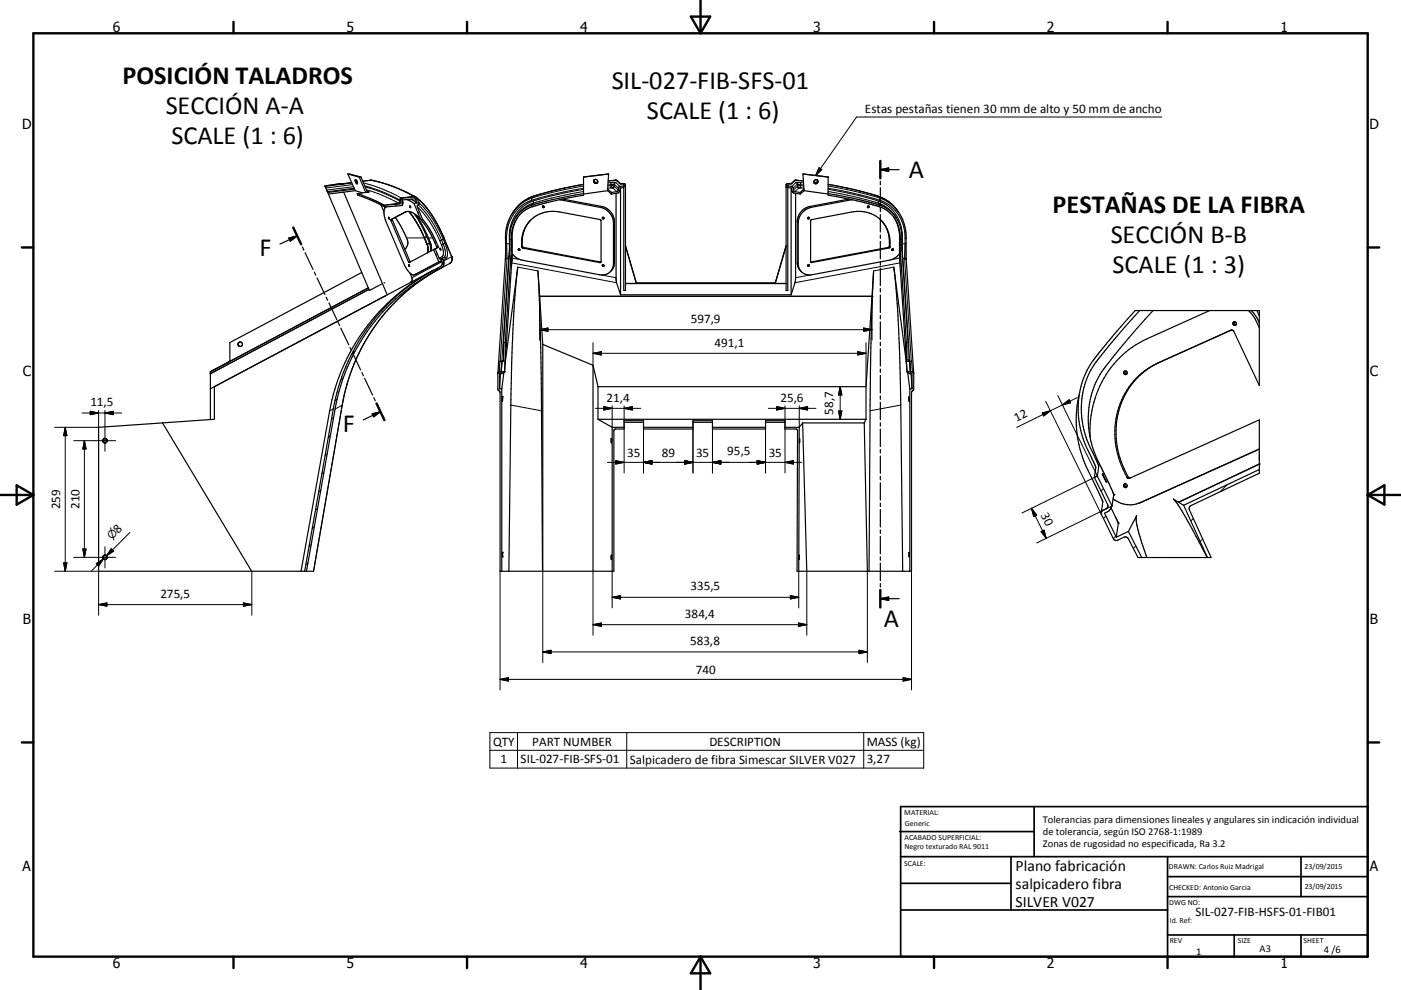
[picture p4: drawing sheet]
<svg xmlns="http://www.w3.org/2000/svg" width="420mm" height="297mm" viewBox="0 0 420 297" stroke-linecap="round" stroke-linejoin="round" font-family="sans-serif">
<g fill="none" stroke="#000" stroke-width=".36">
<path d="M97.5 56l.8 1.7M97.5 56h.1M98.3 57.7l.2 .5M98.5 58.2l12.3 29 3.9-2.1M102.4 55.1l-5 .7 .1 .2M103 57.6l13.1 30.8M103.2 55.1h-.9M103.2 55.1h-.5M104.3 52.2l3.9 .9M104.3 52.2l2 4.5M104.3 52.2l3.4 .9M105.4 54.8l-2.2 .3"/>
<path d="M106.3 56.7l.2 .5M106.3 56.7l-8 1M106.5 57.2l2.2 .7M106.5 57.2l-8 1M106.9 54.2l-.3-.3a.9 .9 0 0 0 .5 1.2M106.9 54.2l.1 .2M106.9 54.2l.1 .3M106.9 54.3l.1 .1M107 54.4l.1 .2M107 54.4v.1M107 54.4v.2M107 54.5l.1 .1"/>
<path d="M107 54.5l.1 .2M107 54.6l.1 .1M107 54.6h.1M107.1 58.1l.2 .5 4.7 1.8 3.4 1.7M107.1 58.1l4.7 1.8 3.4 1.7M107.1 54.7v.4M107.1 55.1h.1M107.7 53.1l1.9 4.6M108.2 53.1l1.8 4.2 .6 .3-.9 .1M108.2 53.1h-.5M108.7 54.4l2.3-.3a40.6 40.6 0 0 1 13.5 5M109.6 57.7h.1"/>
<path d="M109.6 57.7l-2.5 .4M122 59.9l2.1 1.1M123.2 59.8l1.8 1.1M124.5 59.1l.3 .1M124.5 59.1l.3 .2M124.8 59.3a24 24 0 0 1 6.3 7.9l1.7 3.5 2.6 6.3a1.64 1.64 0 0 1-.7 2.1l-2.5 1.3M124.8 59.3l-.5-.2-4 .4-.3 .3 .2 .9-.3 .4-4.7 .5M124.9 59.4l.7 1.6-.4 .6M167.8 59.9l12.2 2.3a4.8 4.8 0 0 1 3.9 4.6v12.3a3.3 3.3 0 0 1-4.2 3.3l-23.1-4.3a4.9 4.9 0 0 1-3.1-2M168.6 59.7l11.7 2.2a4.8 4.8 0 0 1 3.9 4.6v12.3a3.5 3.5 0 0 1-1.3 2.8M174.9 55.3a76 76 0 0 0-16.7 4.3 13.2 13.2 0 0 0-6.7 11.8v5.9l-2.2 34.8M174.9 58.1a119.4 119.4 0 0 0-15.1 3.3 9.8 9.8 0 0 0-7 10.6l-1.8 30.8"/>
<path d="M178.2 53.9a.67 .67 0 0 0 0 .9 .67 .67 0 0 0 .9 .1M178.2 53.9h.7l.3 .8M178.2 53.9a.69 .69 0 0 0 .1 .7 .69 .69 0 0 0 .7 .2M179.2 54.7l-.1 .2M179.2 54.7l-.7 .1M182.2 57.2l-7.3 1M182.2 57.2l1.1 1M182.2 56.7v.5M182.2 56.7l1.1 1M182.3 54.3l2.4-.2 1.4 1h1l.4 .3v31.8h-.5v-30.9l-1.1 .1v.8l-.6 .7-2 .3M182.5 52.2l-7.6 .9v5.5a118.5 118.5 0 0 0-15 3.3 9.2 9.2 0 0 0-6.6 8.7v4.3l-1.8 27.9M182.5 52.2l-.3 4.5"/>
<path d="M182.5 52.2l-7.6 .9M183.3 57.7v.5M184.7 58v25.7l1.3 4.7M185.1 57.4l-1.8 .3M185.2 57.4h-.1M186 56.4v32M187.5 56.3l-.4-.5-1.4 .2-.5 1.4M235.7 56.3l.4-.5 1.3 .2 .4 .2 .2 1.2 1.9 .3M237.1 55.1h-1.2l-.2 .5v31.6h.5v-30.9l1.1 .1v.8l.6 .7 2 .3M237.2 56.4v32M238.5 58v25.3l-.1 1.2-1.2 3.9M239.9 57.7v.5"/>
<path d="M240.7 52.2l7.6 .9v5.5l7.4 1.4 6.2 1.5a9.5 9.5 0 0 1 8 10.4l1.8 30.9M240.7 52.2l.3 4.5M240.7 52.2l7.6 .9M240.9 54.3l-2.4-.2-1.4 1M241 56.7l.1 .5M241 56.7l-1.1 1M241.1 57.2l7.2 1M241.1 57.2l-1.2 1M244 54.7l.1 .2M244 54.7l.9 .1M244.9 54.8l-.8 .1M245 54a.66 .66 0 0 1 0 1 .66 .66 0 0 1-.9-.1"/>
<path d="M245 54h-.1a.72 .72 0 0 0-.9 .7M245 54l-.1 .8M248.3 55.3a76.2 76.2 0 0 1 16.7 4.3 13.2 13.2 0 0 1 6.7 11.8v6.4l2.2 34.3M248.3 58.1l9.3 1.8 6.3 1.7M254.6 59.7l-11.7 2.2a4.8 4.8 0 0 0-3.9 4.6v12.3a3.5 3.5 0 0 0 1.3 2.8M255.4 59.9l-12.2 2.3a4.9 4.9 0 0 0-3.9 4.6v12.3a3.3 3.3 0 0 0 4.2 3.3l23.6-4.4 1.6-.9 1-1M263.9 48.3v5.2M263.9 54.4v1.1M263.9 56.3v5.3M263.9 50.9h5.7M263.9 50.9l2.5-.5v1zM86.6 71.4l2.5-.6-2 1.5z"/>
<path d="M87.9 68.3l2.4 5M89.1 70.8l-5.2 2.4M90.7 74.1l.4 .9M91.5 75.8l2.3 5M114.2 61.5l.9 2M115.2 61.6l.2 .5M115.9 62.1a2.19 2.19 0 0 0-.7 2.8l.7 1.9 5.8 13.6a2.89 2.89 0 0 0 2.6 2M116.5 65.2l.2 .5M116.5 65.2h.1M116.7 65.7h.1M118.5 65.3l1.4 2a16 16 0 0 1 2.4 5.8l-.4 1.1-.5 .6M121.8 63.5l-4.2 2.2v.2l5.4 12.7"/>
<path d="M122.5 63.4l2.6 3.6M122.5 79.4l.3 .5zM122.6 63.4l.6 .8M122.8 79.9h.1M122.8 61.9l.2 .4M122.8 61.8l.3 .5M122.8 61.8v.1M123 62.3h.1M123.2 64.2l1.8 2.8M124.1 61l2 4.9M124.8 64.5l3.2 5.9a8.9 8.9 0 0 1 1.3 4.9M125 60.9l-.5-1.3-4 .4 .3 .8-.1 .8-5.3 .5"/>
<path d="M125 60.9l-.9 .1M125 67l.3 .5M125.1 67l.5 1M125.1 64.8l1 1.1M125.2 61.6l-.1 .5 1.6 3.8M125.2 61.6h.1M125.4 67.5l.8 1.6M126.1 65.9a4.8 4.8 0 0 0-4.3-2.4l-4.6 2.4v.2l5.4 12.6 7.4-3.8M126.1 65.9h.6M126.1 65.9a24.9 24.9 0 0 1 4.8 8.5l-.7 .4M126.2 69.1l1.7 3.9M126.2 69.1l.3 .6"/>
<path d="M126.7 65.9a28 28 0 0 1 4.7 8.2v.1M127 70.8l.9 2.1M127.9 72.9l.3 .7M127.9 73l.2 .3M128.1 73.3l.1 .3M128.1 73.3h.1M128.2 73.6l.1 1.6M128.3 75.2l-.1 .7M128.3 74.9v.3M130 74.9l1.6 3.7M130.5 74.7l1.2 2.8a1.45 1.45 0 0 1 1.5 1.1 1.45 1.45 0 0 1-.7 1.7l-.3 .1M130.5 74.7l-.5 .2"/>
<path d="M131.4 74.2l-.9 .5M131.4 74.2h.1M131.6 78.6l-7.3 3.8M131.9 74.5l.2 .5M131.9 74.5h.1M131.9 74.5l.3 .4M132.2 74.9l-.1 .1M132.4 78.2l-.8 .4M132.4 78.2a1.21 1.21 0 0 1-.4 1.8l-1.7 .9M132.4 78.2l-8.2 4.3M153.3 76.9v1.2M153.3 78.1h.1"/>
<path d="M153.3 77v.2M153.3 77.8v.1M154.9 64.7l-.3 .5M155.2 65.2a11.3 11.3 0 0 0-1.7 7.2v5.6l-2.2 33.5h-1.6M155.5 74.7l.4 .3M158.3 66.9a9.3 9.3 0 0 0-1.9 5.4v1.9l.3 .2 23.2 4.4 .3-.2M158.3 67l-.9 1.5-.7 2.3-.1 3.1 .2 .3 23.4 4.4M158.3 66.9a9.6 9.6 0 0 1 9.6-3.3l12.2 2.4 .1 12.6M159.2 65.9l-.9 1.1M162.8 61.8l.4 .3M180.8 65.2l.3 .3M180.8 79.4l.3 .3"/>
<path d="M187.5 73.7l3.3 11.3v-.2h41.6v.2l3.3-11.3M242.4 65.2l-.3 .3M242.4 79.4l-.3 .3M260.4 61.8l-.3 .3M263.9 61.6l2.4 1.2 2.2 2.2M263.9 62.4v1.1M263.9 64.4v5.2M263.9 70.5v1M263.9 72.4v5.2M263.9 78.5v1.1M264 65.9a9.5 9.5 0 0 1 2.7 8.4l-23.3 4.5-.3-.2M264.2 66.2a9.7 9.7 0 0 0-8.9-2.6l-12.1 2.3-.2 .3 .1 12.4"/>
<path d="M264.5 66.5a9.3 9.3 0 0 1 2 7.7l-23.4 4.4M267.7 74.7l-.4 .3M268 65.2a10.7 10.7 0 0 1 1.7 5.3v6.9l2.2 34.1M268.3 64.7a12.3 12.3 0 0 1 2.1 8.6l1.8 29.5M269.7 77.9v.1M269.9 76.8v1.3zM94.2 81.6l.5 1M95.1 83.4l2.3 5M97.8 89.2l.4 .9M98.6 90.9l2.4 5M101.4 96.7l.4 .9M102.2 98.4l2.4 5"/>
<path d="M108.5 81.7l-39.6 21.1v5.6M110.4 86.4l-47.3 25.1v14.4M110.6 86.8l-47.5 25.3M122.9 81.9l.6 1.4a1.21 1.21 0 0 1-.6 1.5M127.4 82.6a59 59 0 0 0-27.5 40.1l-8.6 48.7M128.8 81.7a59.5 59.5 0 0 0-30 41.5l-8.5 48.2M130.3 80.9l-2.2 1.2M130.3 80.9l-67.2 35.7M130.5 81.4a57.5 57.5 0 0 0-27.9 40.2l-8.6 49.8h-64.4v-43.2l34.7-2.4v-9.8M130.5 81.3a58.4 58.4 0 0 0-30 41.4l-8.6 48.7M132 80.6l-1.5 .8M132.2 80.4l-1.7 .9"/>
<path d="M161.8 88.9l-.5-7.6 .6 14.8 .4 17.4 .3 57.9M161.8 88.9l.9 14.4M161.8 88.9h99.6M186 88.4h51.2M187.5 85l48.2 .1M261.4 88.9l-1.8 27.1M261.8 82.9l-.8 29-.4 59.5M261.9 82.1v-.8l-.5 7.6M263.9 80.4v5.3M263.9 86.6v1M263.9 88.5v5.3M263.9 94.6v1.1"/>
<path d="M263.9 96.6v5.2M341.7 93.2l-11.5 13.3a25.2 25.2 0 0 0-2.6 29.3l1.8 4-.4 3M345.7 93.2l-11.5 13.2a28.6 28.6 0 0 0-7.8 16.8 31.2 31.2 0 0 0 4.2 17.9l1.6 3.4a10.3 10.3 0 0 1 1.7 4.1l-.5 3.2M362.7 93.2l-18.8 8.4a30.2 30.2 0 0 0-17.1 29.6M369 99.1l.5-.1 .4 .4 7.7 16.2v-22.4h-37.3l-9.9 11.5a26.4 26.4 0 0 0-3.7 31.5l1.8 4-.4 3M369.2 99l-23.1 10.4M370.1 96.5a.59 .59 0 0 0-.1 .6 .59 .59 0 0 0 .5 .4M374.3 93.2l1.6 1.9 1.7 3.2M375.1 93.2l1.3 1.5 1.2 2.2M376.8 93.2l.8 1.5M71.8 102.7a.66 .66 0 0 0-.4 .6 .66 .66 0 0 0 .4 .6M71.8 102.7a.66 .66 0 0 1 .9 .6 .66 .66 0 0 1-.9 .6"/>
<path d="M71.8 102.6a.67 .67 0 0 0-.4 .7 .67 .67 0 0 0 .4 .6M71.8 103.9h.2M72 102.6h-.2M104.9 104.2l.5 1M105.7 105.9l2.4 5.1M108.5 111.8l.5 .9M109.3 113.5l2.4 5M112.1 119.3l.4 .9M149.3 112v4.7l.6 1.1v53.6h34.1v-42.2l.4-.5h2.7v-2.5h5.8v2.5h14.9v-2.5h5.8v2.5h15.9v-2.5h5.9v2.5h3.2l.5 .5-.1 42.2h34.3v-53.6l.6-1.1v-4.7M149.7 111.6l-.4 .4M149.8 111.5l-.1 .1M149.8 116.6h.6"/>
<path d="M150.1 112.1l-.3 4.5M150.4 116.6v54.8M150.5 108.4l-.2 3.1 .2-3.1M150.6 119.1v1.3zM151 102.8v5.2l-.4 .4M151 102.8h.5M151.1 111.6l-.7 5M151.1 111.5l-.5 .5-.8 .1v4.5M151.4 109.1l3.8-29-1 10.9-.8 17.9-.8 62.5M151.5 102.8v5.6h-1.6l-.2 3.1M151.6 102.6v.1M151.6 102.7v1.2z"/>
<path d="M162.7 103.3v68.1M162.7 103.3l15.1 6.3M177.8 109.6l1.5 6.4M177.8 109.6v61.8M179.3 116v9.8M179.3 116h80.3M259.6 116v9.8M263.9 102.7v1M263.9 104.6v5.2M263.9 110.7v1.1M263.9 112.6v5.3M263.9 118.8v1"/>
<path d="M271.6 103.7v.1M271.6 102.6l.1 1.3M271.6 102.8v.1M271.6 102.6l.1 .1M271.7 108.4h1.6l.2 3.1M271.7 102.8h.5M271.7 102.8v5.6M271.7 108.4l.2 3.1M271.8 109.1l-3.8-29 1 10.9 .8 17.9 .8 62.5M271.9 111.5h1.6M272.1 111.5l.5 .5 .8 .1v4.5M272.1 111.6l.7 5"/>
<path d="M272.2 102.8v5.2l.4 .4M272.6 119.1v1.2M272.6 119.1h.1M272.8 116.6v54.8M272.8 116.6h.6M272.9 111.5l-.2-3.1 .2 3.1M273.2 112.1l.2 4.5M273.4 111.5l.1 .1M273.5 111.6l.4 .4M323.6 118.1a33.6 33.6 0 0 0 2.5 22.9l4.5 9.6M337.4 111.3a.59 .59 0 0 0-.1 .6 .59 .59 0 0 0 .5 .4M345.5 109.8a23.8 23.8 0 0 0-8.4 30.9l1.1 2.4 .6 .3"/>
<path d="M347.5 108.8a23.2 23.2 0 0 0-12.1 28.6l2.5 5.8 .4 .3h.4l38.9-17.5v16l-20.5 9.7-.6 .6 .1 .7 6.5 14.3h-21.9l-3.2-6-1-.1-2.1 .9h-.5l-.5-.3-3.6-7.4-.1-.6M30.9 132l.1 .7M30.9 132v.4l.4 .4M31.1 131.7a.67 .67 0 0 1 1 .4 .67 .67 0 0 1-.9 .7M31.1 132.7l.1 .1M31.1 131.7l-.3 .5 .4 .6M31.1 131.7l-.2 .3M31.2 132.8h.1M31.3 132.8l.2 .1M31.4 131.6h-.1M31.5 131.6l-.4 .1M31.5 131.6a.66 .66 0 0 1 .6 .7 .66 .66 0 0 1-.8 .5"/>
<path d="M48.7 126.9l26.7 44.5M111.6 124.2l2.5-.7-2.1 1.5zM112.9 121l2.3 5M114.1 123.5l-5.2 2.5M150.7 120.3h-.1M179.3 125.8l4.2 2.4M179.3 125.8h80.3M183.3 131.6h.1M183.3 131.6v1.2M183.3 131.6l.1 1.2M183.4 132.8h-.1M183.5 128.2v43.2"/>
<path d="M183.5 128.2h3.6M187.1 126.7h5.8M192.9 128.2h14.9M207.8 126.7h5.8M213.6 128.2h15.9M229.5 126.7h5.9M235.4 128.2h4.2M239.6 128.2l-.1 43.2M239.7 131.6v1.3v-.2M239.7 131.7v.1M239.7 131.6h.1M239.7 131.8v.9"/>
<path d="M240.6 126.9l1.3 44.5M240.6 126.9l-1 1.3M240.6 126.9h18.5M259.1 126.9l.9 44.5M259.6 125.8l-.5 1.1M263.9 120.7v5.2M263.9 126.8v1M263.9 128.7v5.3M263.9 134.9v1M263.9 136.8v5.2M272.6 120.3v.1M377.6 139.2l-24.3 11.5"/>
<path d="M377.6 134.7l-35.7 16.1M263.9 142.9v1M263.9 144.8v5.3M263.9 150.9v1.1M263.9 152.9v5.2M263.9 159v1M328.1 143.2l4 8.1a1.01 1.01 0 0 1-.5 1.4l-1 .5-.4 .6M329 142.8l4.4 9M329 142.8l-.9 .4M330.5 142.3l.9 1.8M330.5 142.2v.1M330.5 142.3l1 1.8"/>
<path d="M330.7 150.3l-.5 3.5M331.4 144.1l.2 .4M331.5 144.1l.2 .4M331.7 144.5v.1M333.1 152.3l2.2 4.6M333.2 151.9a1.86 1.86 0 0 1-1.2 1.6l-.9 .5 3.6 7.2M333.2 151.9v.1M333.4 151.8l-.2 .1M333.7 149.6a7.8 7.8 0 0 0 8.2 1.2M333.9 148.3h.1M333.9 148.4h.1M335.3 156.9v.1"/>
<path d="M335.3 157l-.6 4.2M337.4 145.2a.57 .57 0 0 0-.2 .6 .57 .57 0 0 0 .6 .4M338.3 159.4l4 7.9M338.3 159.4l-3.6 1.8M338.3 159.4l2.5-4.7a17 17 0 0 0 1.4 7.8l1.7 4.8M342.5 150.6l-.6 .2M353.3 150.7l1.6 .9M353.3 150.7l-1.5-1 1.2 1.5 1.8 2.9 7.1 13.2M354.9 151.6l7.1 15.7M377.6 140.8l-22.7 10.8M30.9 167.3l.4 .5M30.9 167v.3"/>
<path d="M30.9 167.4l.1 .2M30.9 167v.4M30.9 166.8v.8M31 166.8l-.1 .2M31.1 167.7l.1 .1M31.2 166.6l.8 .2M31.2 166.6l-.3 .2M31.2 167.8l.4 .1M31.3 167.8l.2 .1M31.4 166.6h-.1M31.5 166.6l-.5 .2M31.5 166.6a.66 .66 0 0 1 .6 .9 .66 .66 0 0 1-1.2 .1"/>
<path d="M32 166.8l.1 .6-.4 .4M150.6 165.7v1.3zM183.3 166.6h.1M183.3 166.6v1.3M183.3 166.6l.1 1.2M183.4 167.8l-.1 .1M239.6 166.6v1.3zM263.9 160.9v5.2M263.9 167v1.1M263.9 168.9v5.3M263.9 175.1v1M263.9 177v5.3"/>
<path d="M263.9 179.6l2.5-.5v1zM263.9 179.6h5.7M272.6 165.8v1.2M272.6 165.7v.1M272.6 165.7h.1M272.6 167h.1"/>
<circle cx="155.6" cy="74.9" r=".25"/>
<circle cx="162.9" cy="62" r=".26"/>
<circle cx="180.8" cy="79.6" r=".25"/>
<circle cx="180.9" cy="65.4" r=".26"/>
<circle cx="242.4" cy="79.6" r=".26"/>
<circle cx="242.4" cy="65.4" r=".26"/>
<circle cx="260.3" cy="62" r=".26"/>
<circle cx="267.6" cy="74.9" r=".25"/>
<circle cx="370.2" cy="97.1" r=".55"/>
<circle cx="337.4" cy="111.8" r=".54"/>
<circle cx="337.4" cy="145.7" r=".55"/>
</g>
<g fill="#000">
<circle cx="153.3" cy="76.8" r=".18"/>
<circle cx="153.3" cy="78.1" r=".18"/>
<circle cx="115.1" cy="84.8" r=".18"/>
<circle cx="115.2" cy="88.9" r=".18"/>
<circle cx="161.8" cy="88.9" r=".18"/>
<circle cx="261.4" cy="88.9" r=".18"/>
<circle cx="63.1" cy="111.5" r=".18"/>
<circle cx="63.1" cy="112.1" r=".18"/>
<circle cx="150.6" cy="119.1" r=".18"/>
<circle cx="151.3" cy="111.5" r=".18"/>
<circle cx="151.6" cy="103.9" r=".18"/>
<circle cx="271.6" cy="103.9" r=".18"/>
<circle cx="271.9" cy="111.5" r=".18"/>
<circle cx="377.6" cy="139.2" r=".18"/>
<circle cx="330.5" cy="142.2" r=".18"/>
<circle cx="331.7" cy="144.6" r=".18"/>
<circle cx="333.9" cy="148.4" r=".18"/>
<circle cx="335.3" cy="157" r=".18"/>
<circle cx="353.3" cy="150.7" r=".18"/>
<circle cx="150.6" cy="167" r=".18"/>
<circle cx="150.6" cy="165.7" r=".18"/>
</g>
<g fill="none" stroke="#000" stroke-width=".3">
<path d="M348.3 35.1h-91.5l-12.3 17.6M102.1 55.1h.3M102.1 55.1h.1M102.1 55.1l-4.7 .7M103.1 55.1h-.9M103.2 55.1h-.1M105.4 54.8l-2.3 .3M105.5 54.9l-8 1M105.7 55.4l-8 1M106 56l-8 1M106.2 56.5l-8 1M107 54.6h.1"/>
<path d="M109 54.9l5.5 1.7 5.8 2.8M109.4 55.8a44.6 44.6 0 0 1 10.5 4.2M109.5 56.1a48.5 48.5 0 0 1 10.3 4.2M109.8 56.9a46.4 46.4 0 0 1 9.7 4M110.1 57.4l.5 .2M111.3 54.1l-2.5 .3M111.3 54.1a45.3 45.3 0 0 1 12.6 4.8M111.3 54.1h.2M120.3 59.4l-.4 .6M120.3 59.4l.1 .1M120.9 59.4l-.8 .9M123.9 58.9h.3"/>
<path d="M123.9 58.9l.4 .2M123.9 58.9l-3.6 .5M125 59.5l.3 .2a30.3 30.3 0 0 1 7.7 11.5M125.1 59.7l-.4 .4M159.5 59.4v.6M159.5 59.4l-2.9 1.5-2 1.8M160 58.9h.1M160 58.9l-3 1.5-2.4 2.2M160 58.9l-.5 .5M168.1 59.8l-.1 .1M174.9 57.5a117.9 117.9 0 0 0-15 3.4M174.9 55.8a110.3 110.3 0 0 0-15.4 3.6"/>
<path d="M174.9 56.8a111.1 111.1 0 0 0-15 3.5M174.9 56.5a115.3 115.3 0 0 0-15.4 3.5M174.9 55.3a115 115 0 0 0-14.9 3.6M179.2 54.7l-.7 .1M183.1 56.4h.6M183.1 56.4l-.9 .1M183.2 55.7l-.1 .7M183.2 55.7l-1 .1M183.2 55.7l.9 .2M183.2 55.4l-.9 .1M183.2 55.4v.3M183.3 54.7l-.1 .7"/>
<path d="M183.7 56.4h.1M183.7 56.4l1.2 1.1M184.1 55.9l-.4 .5M184.1 55.9l1.3 1.1M184.1 55.3l-.9 .1M184.1 55.3h.1M184.2 55.3l1.2 1.1M184.2 55.3l-.1 .6M184.6 54.8h-2.3M184.6 54.8l1.3 1.1M184.6 54.8l-.4 .5M184.6 54.1h.1"/>
<path d="M184.6 54.1l1.2 1M185 54.2l-2.7 .1M185.8 55.1h.1M185.9 55.1h.2M186.9 55.1h-1M186.9 55.1h.4l.2 .5M186.9 55.1l.1 .7M187 55.1h-.1M236.2 55.1h.1M236.3 55.1h-.4l-.2 .5M236.3 55.1h1M236.3 55.1v.7"/>
<path d="M237.3 55.1h-.2M237.4 55.1h-.1M237.4 55.1h.1M238.2 54.2l2.7 .1M238.6 54.1l-1.2 1M238.6 54.8l-1.2 1.1M238.6 54.8l.4 .5M239 55.3l1 .1M239 55.3l-1.2 1.1M239 55.3l.1 .6M239.1 55.9l.4 .5M239.1 55.9l-1.3 1.1"/>
<path d="M239.5 56.4l-1.2 1.1M239.7 56.3l-.1 .1M239.9 54.7l-1.3 .1M239.9 54.7l1 .1M239.9 54.7l.1 .7M240 55.7l-.9 .2M240 55.4l.9 .1M240 55.7l.1 .7M240 55.4v.3M240 55.7l1 .1M240.1 56.4h-.6M240.1 56.4l.9 .1"/>
<path d="M244 54.7l.8 .1M245.6 50.3l.8 .6-1.9 1.8zM248.3 55.8l7.8 1.6 7.7 2M248.3 56.5a118 118 0 0 1 15.5 3.5M248.3 56.8l9.5 2 5.5 1.5M248.3 57.5a120.5 120.5 0 0 1 15 3.4M248.3 55.3a116.2 116.2 0 0 1 14.9 3.6M255.1 59.8l.1 .1M263.2 58.9h.1M263.2 58.9l3 1.5 2.4 2.2M263.2 58.9l.6 .5M263.8 59.4v.6"/>
<path d="M263.8 59.4l2.4 1.2 2.4 2.1M117.6 65.7l-.4 .2M117.7 66l-.5 .2M119.1 61.2l-.6 .6M119.5 60.9l.3 .3M119.5 60.9l-4.3 .7M119.8 60.3l.4 .2M119.8 60.3l-.3 .6M119.9 60l.1 .1M121.7 63.5l-.2 .1M121.9 71.4h5.3M122.9 78.3l-.5 .2"/>
<path d="M124.1 64.1l1.8 2.8 2 4.1M125.1 62.1a28 28 0 0 1 6.7 10.1M125.4 61.5a29 29 0 0 1 7 10.5M125.6 60.8a30.8 30.8 0 0 1 7.3 11M125.8 63.6l-.4 .4M127.9 71l.9 2M127.9 71l-.7 .3M128.4 71.4h1.3M128.8 73l-.7 .4M128.8 73l.2 .9v1.5M129 72.9l-.2 .1M130.8 72.7l-.4 .2"/>
<path d="M131.1 76.2l-.4 .4M131.3 73.9l-.4 .1M131.4 74.2l-.5 .2M131.8 72.2l.5 1.2M132.3 73.4l.5 1.2a2.11 2.11 0 0 1-.2 2.4M132.4 72l-.6 .2M132.4 72l.5 1.2M132.5 78.5l-9 4.8M132.6 77l.5 .3M132.6 77l-.9 .4M132.9 73.2l-.6 .2M132.9 73.2l.1 .3a4.1 4.1 0 0 1 .2 3.7l-.1 .1"/>
<path d="M132.9 71.8l-.5 .2M132.9 71.8l.5 1.2M133 71.2l2.4 5.8M133 71.2h.1M133.1 77.3l-.8 .4M133.1 77.3l.6 .3M133.1 78.7l-.5 .5M133.4 73l-.5 .2M133.4 73l.3 .9a3.6 3.6 0 0 1 0 3.7M133.7 77.6l-.8 .4M135.4 77l-2.4 1.3M135.4 77a1.61 1.61 0 0 1-.7 2.1"/>
<path d="M135.4 77h.1M151.5 71.4l.4 .2M151.6 72.9l.3 .2M151.9 71.6v1.5M151.9 73.1l.1 4.4M151.9 73.1l.8 .1M152 77.5l-2 30.9M152 77.5l-.5 .5M152 77.5l.5 .1M152.5 77.6l-2.2 33.9M152.6 77.6h-.1M152.7 71.2h.1"/>
<path d="M152.7 71.2v2M152.7 73.2h.1M152.7 73.2l-.2 4.4M152.8 75.1l.5 .1M152.8 71.8l.5 .1M153.3 71.4h.2M153.4 78.9l31.5 5.9M153.5 77.4l2.4 .5M154.6 62.7l-.8 1.1M154.6 62.6l-.6 .8M156.6 73.9l-.2 .1M156.6 72.7l-.2 .2"/>
<path d="M156.9 74.2l-.2 .2M159.5 60a11.6 11.6 0 0 0-7.6 11.6M159.9 60.3a10.9 10.9 0 0 0-7.2 10.9M159.9 60.3v.6M159.9 60.9a9.6 9.6 0 0 0-5 3.8M159.9 60.9l-.6 .7M180 78.6l-.1 .2M180.3 61.9l-.3 .3M184.2 78.8l-.3 .3M184.2 66.5l-.3 .3M239 78.8l.3 .3M239 66.5l.3 .3"/>
<path d="M242.9 61.9l.3 .3M243.2 78.6l.2 .2M263.3 60.3v.6M263.3 60.3a11 11 0 0 1 7.2 10.9M263.3 60.9a9.7 9.7 0 0 1 5 3.8M263.3 60.9l.6 .7M263.8 60a11.6 11.6 0 0 1 7.5 11.6M266.4 74.2l.1 .2M266.6 72.7l.3 .2M266.6 73.9l.3 .1M268.6 62.6l.3 .4M268.9 63l.5 .8"/>
<path d="M268.9 63l.3 .4M269.7 71.4h.2M269.7 77.4l-2.4 .5M269.8 78.9l-31.4 5.9M270.4 71.8l-.5 .1M270.4 75.1l-.5 .1M270.5 73.2l.2 4.4M270.5 73.2h-.1M270.5 71.2h-.1M270.5 71.2v2M270.6 77.6h.1M270.7 77.6l2.2 33.9"/>
<path d="M271.2 77.5l.5 .5M271.2 77.5l2 30.9M271.2 77.5l-.5 .1M271.3 73.1l-.1 4.4M271.3 73.1l-.8 .1M271.3 71.6v1.5M271.6 72.9l-.3 .2M271.7 71.4l-.4 .2M110.6 86.8l-47.5 25.3M125 82.1l-.7 .3M131.5 80.3l-1.2 1.2M132 80.6a57.4 57.4 0 0 0-29.4 41"/>
<path d="M155.2 80.1l6.1 1.2M161.8 98.9h99.6M161.8 98.9l2.5-.5v1zM161.8 88.9v13.2M180.4 82.5l4.3 .8M242.8 82.5l-4.3 .8M258.9 98.4l2.5 .5-2.5 .5zM261.4 88.9v13.2M268 80.1l-6.1 1.2M101.1 119.6l-.7 .7M103 113.3l-.9 .8M106.5 105.2l-1.2 1.2"/>
<path d="M149.8 111.5h.1M177.8 106h81.8M177.8 106l2.5-.5v1zM177.8 102.8v6.8M251.9 116v9.8M251.9 116l.5 2.5h-1zM257.1 105.5l2.5 .5-2.5 .5zM259.6 102.8v13.2M273.4 111.5h.1M317.1 118.6l11.9 24.2-22.6 11.1M323 119.3l-4.5 2.2M19.6 128.2v43.2"/>
<path d="M19.6 128.2l.5 2.5h-1zM22.1 132.2h12.5M24.6 123.9h11.9M25.3 132.2v35M25.3 132.2l.5 2.5h-1zM27.1 123.4l2.5 .5-2.5 .5zM29.6 123.1v5.1h-13.2M31.5 123.9l2.5-.5v1zM31.5 123.1v12.3M98.1 136.1l-.7 .7M99.1 130.7l-.7 .6M99.9 122.7l-1.1 .5"/>
<path d="M100 125.2l-.6 .7M102.6 121.6h.1M102.6 121.6l-8.6 49.8M102.6 121.6l-2.1 1.1M153.2 121.5l9.1 1.7M178.5 122.5h13.6M181 122l2.5 .5-2.5 .5zM182.1 138.7h58.3M183.5 121.7v6.5M184.6 138.2l2.5 .5-2.5 .5zM187.1 121.7v20.2M187.1 122.5l2.5-.5v1z"/>
<path d="M192.9 138.7l2.5-.5v1zM192.9 126.2v15.7M205.3 138.2l2.5 .5-2.5 .5zM207.8 126.2v15.7M213.6 138.7l2.5-.5v1zM213.6 126.2v15.7M227 138.2l2.5 .5-2.5 .5zM229.5 126.2v15.7M230.3 122.5h14.3M232.9 122l2.5 .5-2.5 .5zM235.4 138.7l2.5-.5v1zM235.4 121.7v20.2"/>
<path d="M239.6 122.5l2.5-.5v1zM239.6 121.7v6.5M251.4 123.3h1l-.5 2.5zM270.1 121.5l-9.2 1.7M312.5 123.9l2.4-.7-2 1.6zM313.5 120.4l16.8 34M314.9 123.2l-10.1 5M318.5 121.5l2-1.6 .5 .9zM318.5 121.5l-3.6 1.7M39 159.7l-7 7M94.2 157.9l-.6 .7M95.2 152.5l-.6 .6"/>
<path d="M96.2 147l-.7 .7M97.1 141.6l-.6 .6M309.3 152.5l4.4 9M309.3 152.5l1.5 2-.9 .5zM312.1 159.5l.9-.5 .7 2.5zM330.8 146.6l-.7 .7M331.6 154.8l-.8 .8M333.4 151.8l-22.6 11.1M357.8 155.6l-.8 .7M367.9 145.4l-2.1 2.1M16.4 171.4h13.2v13.2M19.1 168.9h1l-.5 2.5z"/>
<path d="M22.1 167.2h12.5M24.8 164.7h1l-.5 2.5zM28.9 169.1l2.1-1.4-1.4 2.1zM31 167.7l-3.5 3.5M31.5 164v6.4M33.4 164.6l.7 .7-2.1 1.4zM75.5 171.4v13.2M92.3 168.8l-.6 .7M93.3 163.4l-.7 .6M149.9 171.4v35.6M162.7 171.4v27.4M177.8 171.4v19.2"/>
<path d="M183.5 171.4v11M183.5 179.2h56M183.5 179.2l2.5-.5v1zM237 178.7l2.5 .5-2.5 .5zM239.5 171.4v11M241.9 171.4v19.2M260 171.4v27.4M273.3 171.4v35.6M334.5 160.8l-.7 .8M340.5 163.8l-.7 .7M360.6 161.7l-.8 .8M29.6 181.4h45.9"/>
<path d="M29.6 181.4l2.5-.5v1zM73 180.9l2.5 .5-2.5 .5zM162.7 195.6h97.3M162.7 195.6l2.5-.5v1zM177.8 187.4l2.5-.5v1zM177.8 187.4h64.1M239.4 186.9l2.5 .5-2.5 .5zM257.5 195.1l2.5 .5-2.5 .5zM146.9 219.8h130v10.6h-130zM149.9 203.8h123.4M149.9 203.8l2.5-.5v1zM155.2 219.8v10.6"/>
<path d="M187.9 219.8v10.6M259 219.8v10.6M270.8 203.3l2.5 .5-2.5 .5zM146.9 225.1h130"/>
</g>
<g fill="none" stroke="#000" stroke-width=".71">
<path d="M10 10h400v277h-400zM70 6.6v3.4M140 6.6v3.4M207.1 5h5.8l-2.9 5zM210 0v10M280 6.6v3.4M350 6.6v3.4M263.9 48.3v5.2M6.6 74.2h3.4M87.9 68.3l2.4 5M410 74.2h3.5M112.9 121l2.3 5"/>
<path d="M0 148.5h10M5 145.6l5 2.9-5 2.9zM410 148.5h10.1M410 148.5l5.1-2.9v5.8zM263.9 177v5.3M6.6 222.7h3.4M410 222.7h3.5M70 287v3.4M140 287v3.4M210 287v10M210 287l2.9 5h-5.8zM280 287v3.4"/>
<path d="M350 287v3.4"/>
</g>
<g fill="none" stroke="#000" stroke-width=".51">
<path d="M269.7 249.5h40.3M270 242h140v45h-140zM270 257h140M303.1 257v16M310 242v15M350 257v30M390.1 257v12M270 265h33.1M270 273h80M350 269h60M350 263h60M350 280.5h60"/>
<path d="M370 280.5v6.5M390.1 280.5v6.5"/>
</g>
<path d="M263.9 50.9l2.5-.5v1zM86.6 71.4l2.5-.6-2 1.5zM111.6 124.2l2.5-.7-2.1 1.5zM263.9 179.6l2.5-.5v1z" fill="#000" stroke="#000" stroke-width=".36"/>
<g fill="#000" stroke="#000" stroke-width=".3">
<path d="M245.6 50.3l.8 .6-1.9 1.8zM161.8 98.9l2.5-.5v1zM258.9 98.4l2.5 .5-2.5 .5zM177.8 106l2.5-.5v1zM251.9 116l.5 2.5h-1zM257.1 105.5l2.5 .5-2.5 .5zM318.5 121.5l2-1.6 .5 .9zM19.6 128.2l.5 2.5h-1zM25.3 132.2l.5 2.5h-1zM27.1 123.4l2.5 .5-2.5 .5zM31.5 123.9l2.5-.5v1zM181 122l2.5 .5-2.5 .5z"/>
<path d="M184.6 138.2l2.5 .5-2.5 .5zM187.1 122.5l2.5-.5v1zM192.9 138.7l2.5-.5v1zM205.3 138.2l2.5 .5-2.5 .5zM213.6 138.7l2.5-.5v1zM227 138.2l2.5 .5-2.5 .5zM232.9 122l2.5 .5-2.5 .5zM235.4 138.7l2.5-.5v1zM239.6 122.5l2.5-.5v1zM251.4 123.3h1l-.5 2.5zM312.5 123.9l2.4-.7-2 1.6zM309.3 152.5l1.5 2-.9 .5z"/>
<path d="M312.1 159.5l.9-.5 .7 2.5zM19.1 168.9h1l-.5 2.5zM24.8 164.7h1l-.5 2.5zM28.9 169.1l2.1-1.4-1.4 2.1zM33.4 164.6l.7 .7-2.1 1.4zM183.5 179.2l2.5-.5v1zM237 178.7l2.5 .5-2.5 .5zM29.6 181.4l2.5-.5v1zM73 180.9l2.5 .5-2.5 .5zM162.7 195.6l2.5-.5v1zM177.8 187.4l2.5-.5v1zM239.4 186.9l2.5 .5-2.5 .5z"/>
<path d="M257.5 195.1l2.5 .5-2.5 .5zM149.9 203.8l2.5-.5v1zM270.8 203.3l2.5 .5-2.5 .5z"/>
</g>
<g font-size="7.9">
<text x="36.7" y="25.1">POSICIÓN TALADROS</text>
<text x="183.4" y="26.6">SIL-027-FIB-SFS-01</text>
<text x="49.7" y="34.1">SECCIÓN A-A</text>
<text x="194" y="35.6">SCALE (1 : 6)</text>
<text x="51.4" y="43.1">SCALE (1 : 6)</text>
<text x="272.5" y="53.4">A</text>
<text x="315.6" y="63.8">PESTAÑAS DE LA FIBRA</text>
<text x="77.8" y="76.9">F</text>
<text x="333" y="72.8">SECCIÓN B-B</text>
<text x="333.5" y="81.8">SCALE (1 : 3)</text>
<text x="102.8" y="129.7">F</text>
<text x="265" y="188.2">A</text>
</g>
<g font-size="4.7">
<text x="304.5" y="261.2">Plano fabricación</text>
<text x="304.5" y="266.6">salpicadero fibra</text>
<text x="304.5" y="272">SILVER V027</text>
</g>
<g font-size="4.2">
<text x="33.9" y="9.6">6</text>
<text x="103.9" y="9.6">5</text>
<text x="173.9" y="9.6">4</text>
<text x="243.8" y="9.6">3</text>
<text x="313.9" y="9.6">2</text>
<text x="383.9" y="9.6">1</text>
<text x="6.7" y="38.7">D</text>
<text x="410.5" y="38.7">D</text>
<text x="6.9" y="112.9">C</text>
<text x="410.7" y="112.9">C</text>
<text x="6.9" y="187.1">B</text>
<text x="410.7" y="187.1">B</text>
<text x="6.8" y="261.4">A</text>
<text x="410.7" y="261.4">A</text>
<text x="33.9" y="290.4">6</text>
<text x="103.9" y="290.4">5</text>
<text x="173.9" y="290.4">4</text>
<text x="243.8" y="290.4">3</text>
<text x="313.9" y="290.4">2</text>
<text x="383.9" y="290.4">1</text>
</g>
<g font-size="3.9">
<text x="259.3" y="34">Estas pestañas tienen 30 mm de alto y 50 mm de ancho</text>
<text x="207.1" y="96.9">597,9</text>
<text x="214.2" y="104">491,1</text>
<text x="27.1" y="121.8">11,5</text>
<text x="181.9" y="120.5">21,4</text>
<text x="234" y="120.5">25,6</text>
<text x="249.8" y="124.4" transform="rotate(-90 249.8 124.4)">58,7</text>
<text x="304.8" y="126.5" transform="rotate(-26 304.8 126.5)">12</text>
<text x="188" y="137.2">35</text>
<text x="198.4" y="137.2">89</text>
<text x="208.7" y="137.2">35</text>
<text x="218" y="136.7">95,5</text>
<text x="230.5" y="137.2">35</text>
<text x="18" y="152.8" transform="rotate(-90 18 152.8)">259</text>
<text x="23.8" y="152.7" transform="rotate(-90 23.8 152.7)">210</text>
<text x="312" y="154.5" transform="rotate(64 312 154.5)">30</text>
<text x="35.5" y="160.2" transform="rotate(-45 35.5 160.2)">8</text>
<text x="48.1" y="179.3">275,5</text>
<text x="207" y="177.1">335,5</text>
<text x="205.3" y="185.3">384,4</text>
<text x="206.9" y="193.5">583,8</text>
<text x="208.6" y="202.3">740</text>
<text x="147.8" y="223.7">QTY</text>
<text x="159.6" y="223.7">PART NUMBER</text>
<text x="212.7" y="223.7">DESCRIPTION</text>
<text x="259.8" y="223.8">MASS (kg)</text>
<text x="150" y="229">1</text>
<text x="156" y="229">SIL-027-FIB-SFS-01</text>
<text x="188.8" y="229.1">Salpicadero de fibra Simescar SILVER V027</text>
<text x="259.8" y="229">3,27</text>
<text x="358.4" y="274.9">SIL-027-FIB-HSFS-01-FIB01</text>
</g>
<text font-size="3.3" x="33.5" y="162.1" transform="rotate(-45 33.5 162.1)">⌀</text>
<g font-size="3.1">
<text x="312.7" y="246.8">Tolerancias para dimensiones lineales y angulares sin indicación individual</text>
<text x="312.7" y="250.4">de tolerancia, según ISO 2768-1:1989</text>
<text x="312.7" y="254">Zonas de rugosidad no especificada, Ra 3.2</text>
<text x="358.6" y="286.5">1</text>
<text x="377.6" y="285.6">A3</text>
<text x="396.9" y="285.9">4 /6</text>
</g>
<g font-size="2.4">
<text x="271.1" y="244.4">MATERIAL:</text>
<text x="271.2" y="252">ACABADO SUPERFICIAL:</text>
<text x="271.3" y="247.9">Generic</text>
<text x="271.2" y="254.7">Negro texturado RAL 9011</text>
<text x="271.1" y="259.7">SCALE:</text>
<text x="350.4" y="260.8">DRAWN: Carlos Ruiz Madrigal</text>
<text x="391.1" y="260.6">23/09/2015</text>
<text x="350.5" y="267">CHECKED: Antonio Garcia</text>
<text x="391.2" y="266.7">23/09/2015</text>
<text x="350.5" y="271.4">DWG NO:</text>
<text x="350.7" y="276.9">Id. Ref:</text>
<text x="350.7" y="282.8">REV</text>
<text x="371.1" y="282.9">SIZE</text>
<text x="390.8" y="283">SHEET</text>
</g>
</svg>
